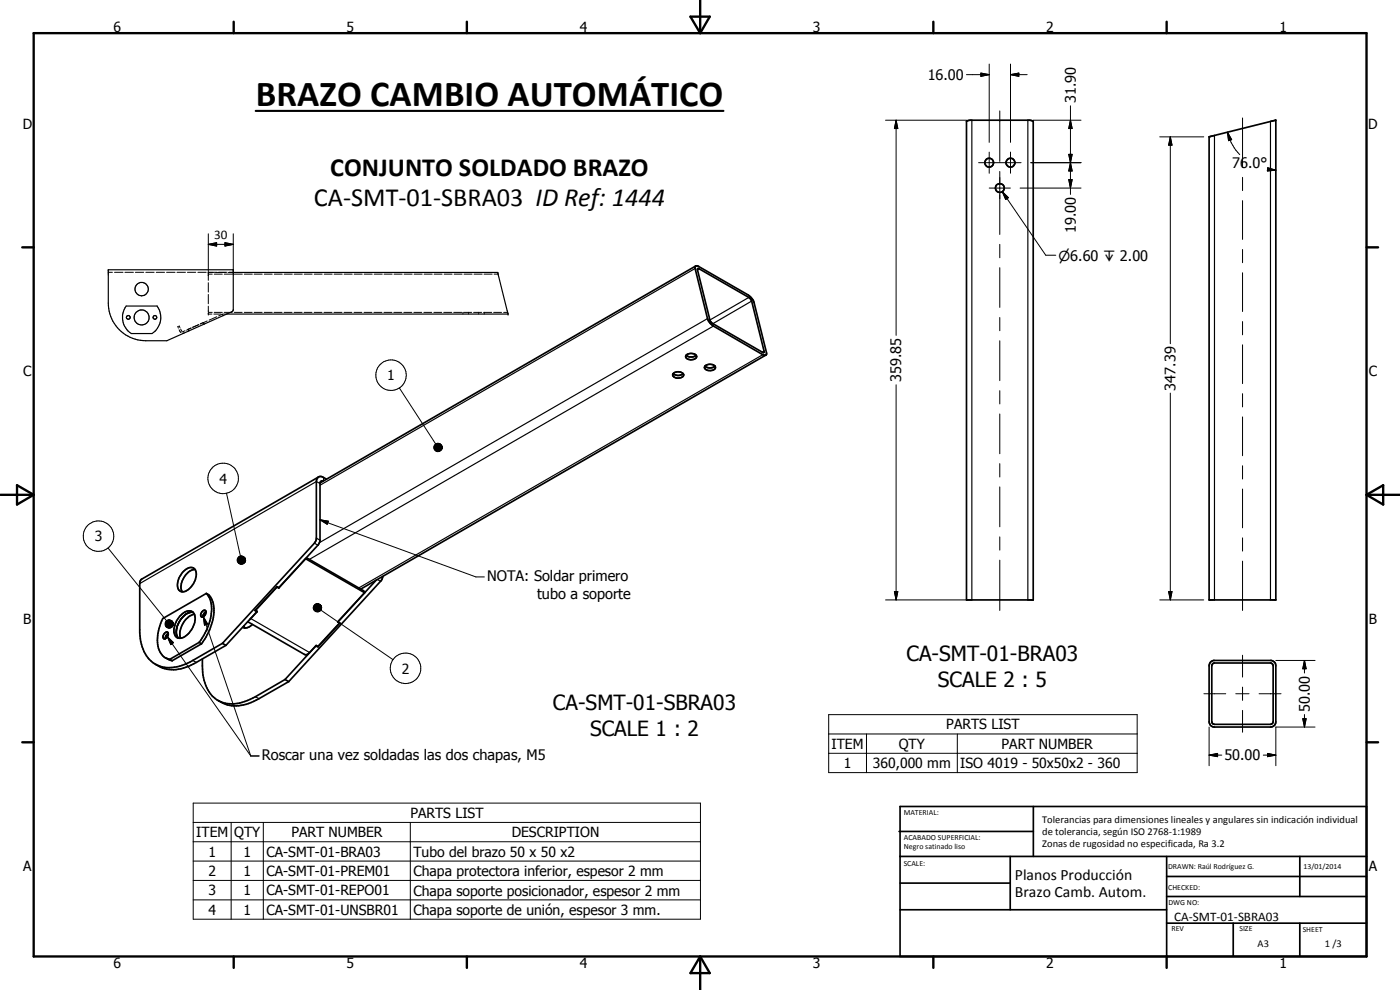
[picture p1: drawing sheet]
<svg xmlns="http://www.w3.org/2000/svg" width="420mm" height="297mm" viewBox="0 0 420 297" stroke-linecap="round" stroke-linejoin="round" font-family="sans-serif">
<g fill="none" stroke="#000" stroke-width=".51">
<path d="M290.1 36.4l1-.3h17.9l1.1 .3v143.6h-20zM362.9 41.1l20-5v143.9h-20zM208.8 79.8l-.2 .8 3.7 15 .9 1.5 .9 .7 14.8 8.6 .9 .2M208.8 79.8h.7l15.1 8.7a4.6 4.6 0 0 1 1.7 2.3l3.7 15-.2 .8M208.8 79.8l-112.8 65.1M209.3 80.7h.6l15.3 9 .4 .6 3.7 15.1-.1 .4-15.8-9.1-.3-.7zM202 112.2a2.04 2.04 0 0 1 3.2 .3 1.85 1.85 0 0 1-1.7 1 1.85 1.85 0 0 1-1.6-1.1zM202 112.1a2.19 2.19 0 0 0 3 0M205.9 106.6a2.33 2.33 0 0 0 3 0M206.2 106.4a1.92 1.92 0 0 1 2.9 .6 1.83 1.83 0 0 1-1.7 1 1.83 1.83 0 0 1-1.6-1.2zM211.6 109.9a2.27 2.27 0 0 0 3 0M211.6 109.8a2.19 2.19 0 0 1 3.1 .3 1.81 1.81 0 0 1-2.7 .9 .74 .74 0 0 1-.4-1.2z"/>
<path d="M229.8 106.6l-121.5 70.1M95.6 143.1l-.6 .8-.1 .6v17.2l-.2 .8-28 30.5M95.6 143.1l-53.2 30.8-.5 .9v15.1a10.4 10.4 0 0 0 5.6 9.8 11.9 11.9 0 0 0 10.4-1.5l8.8-5.2M95.6 143.1l1-.1 1.4 .8M96 144.9v17.7l-.6 1-11.7 12.7-.6-.3-6.6 7.2 .6 .3M96.9 144.4h-.6l-.3 .5M54.8 171.7a2.7 2.7 0 0 1 3.5-1.1 4.3 4.3 0 0 1-.8 5.3 2.61 2.61 0 0 1-3.7 1.2 4.7 4.7 0 0 1 1-5.4zM58.5 170.9a5.2 5.2 0 0 0-3.8 6.6M61.9 178.1l-13.1 7.5a12.3 12.3 0 0 0-.8 10l.8 1.2 .8 .6M61.9 178.1a5 5 0 0 1 2.3 4.4 17.7 17.7 0 0 1-3.7 10.7M61.9 178.1a8.4 8.4 0 0 1 1.1 8.2l-1.1 3-2.1 3.4M83.1 176.1h.1"/>
<path d="M83.1 176.1l.5 .3M83.1 176.1l-6.4 7.1M83.6 176.3v.1M91.7 167.6l-8.1 8.8M91.7 167.6h.1M91.7 167.6l17.7 10.2M92 167.3l17.1 9.9 .3 .6M109.4 177.8l-8.1 8.8 .6 .3M112.9 174l-11.5 12.6M114.8 173l-.4 1.2-27.8 30.3M49.3 190a.59 .59 0 0 1 .6-.4 .59 .59 0 0 1 .6 .4 1.14 1.14 0 0 1-.3 1.2 1.14 1.14 0 0 1-1.1 .3l-.2-.6zM49.6 197.4l1.4 .4"/>
<path d="M49.6 197.4l2.1 .8M50.5 190.1l-.8 .9-.1 .6M51 197.8l.7 .4M53.9 184.9a3.3 3.3 0 0 1 3.8-1.4 3.6 3.6 0 0 1 .2 4.6 5.2 5.2 0 0 1-4.3 3.4 2.35 2.35 0 0 1-1.4-2.9l.8-2.4zM57.9 183.7a5.3 5.3 0 0 0-4.6 3.9 3.8 3.8 0 0 0 .2 3.8M58.3 184.3a6.1 6.1 0 0 0-4.1 7.2M59.8 192.7l.7 .5M59.8 192.7l-8.8 5.1M60.5 193.2l-8.8 5M60.7 197.7a15 15 0 0 0 2.4 10.5 8.9 8.9 0 0 0 11.1 2l2.5-1.2 8.8-5.1M60.9 183.3l.1-.1a.62 .62 0 0 1 .8 .2 .62 .62 0 0 1-.1 .8 .79 .79 0 0 1-.5 .8 .79 .79 0 0 1-1-.3l.1-.5zM61.8 183.6l-.6 .6-.3 .9"/>
<path d="M66.7 193l1.1 .6M67.8 193.6l-8.9 5.2a11.1 11.1 0 0 1-11.2 1.1l-1.1-.6M73.2 187.7l.3 .7M74.3 186.5l17.3 9.9 .9-.2 2.4-2.5 .5 .3M75.8 187.4a2.78 2.78 0 0 1-3 .8M76.6 183.1l.1 .1M76.7 183.2l.5 .3-2.3 2.4M77.1 183.4v.1M77.1 183.5l-9.3 10.1M95.4 194l.1 .1M95.5 194.1l-.6-.4-9.4 10.2M101.4 186.6h.1"/>
<path d="M101.4 186.6l.6 .3-6.5 7.2M101.8 186.8l.1 .1M101.9 186.9l-6.5 7.1M363.3 198.7l.9-.5h17.3l.8 .3 .5 .7 .1 .6v16.7a1.58 1.58 0 0 1-1.6 1.6h-17.1a1.54 1.54 0 0 1-1.3-1.6v-16.7zM363.9 199.2l.6-.3h16.8l.5 .3 .3 .6-.1 17.2-.7 .3-17.2-.1-.4-.7v-16.7zM85.5 203.9l1.1 .6M86.6 204.5l-8.9 5.1a11.1 11.1 0 0 1-12.3 .5M269.8 249.5h40.3M270.1 242h140v45h-140zM270.1 257h140M303.2 257v16M310.1 242v15"/>
<path d="M350.1 257v30M390.1 257v12M270.1 265h33.1M270.1 273h80M350.1 277h60M350.1 269h60M350.1 263h60M370.1 277v10M390.1 277v10"/>
<circle cx="296.9" cy="48.8" r="1.33"/>
<circle cx="300.1" cy="56.4" r="1.34"/>
<circle cx="303.2" cy="48.8" r="1.32"/>
</g>
<g fill="none" stroke="#000" stroke-width=".35">
<path d="M291.7 36.1v143.9M308.5 36.1v143.9M381.3 36.4v143.6M364.5 40.6v139.4M32.5 80.9h37.5v12.1l-.3 .5-19.6 8.7h-6.3a11.3 11.3 0 0 1-11.3-11.2zM37.9 91.8h9.2a5.8 5.8 0 0 1-1.5 8.3h-6.2a5.8 5.8 0 0 1-1.5-8.3zM70 81.7h79.3l3.2 12.5h-84.5M208.6 80.6l-112.6 65M209.9 80.7l-.6 .3M212.3 95.6l-116.4 67.2M214.1 97.8l-121.3 70.1M224.7 89.2l-11.6 6.8"/>
<path d="M225.6 90.3l-11.7 6.8M228.9 106.4l-121.2 70M229.3 105.4l-.5 .3M96 145.1l-1.1-.6-53 30.6M97.1 143.3v1M94.3 163l1.1 .6M94.9 161.5l1.1 .6M113.2 173.9l1 .5M57.9 198.2l1 .6M75.3 185.5l17.6 10.3M76.7 209l1 .6"/>
<circle cx="38.5" cy="95.2" r=".56"/>
<circle cx="42.5" cy="86.7" r="1.99"/>
<circle cx="42.5" cy="95.2" r="2.27"/>
<circle cx="46.5" cy="95.2" r=".56"/>
</g>
<g fill="#000">
<circle cx="152.5" cy="94.2" r=".18"/>
<circle cx="94.9" cy="193.7" r=".25"/>
</g>
<g fill="none" stroke="#000" stroke-width=".3">
<path d="M296.9 19.2v23.5M303.3 19.2v23.5M265.8 36.1h24.3M268.9 36.1l.5 2.5h-1zM268.9 36.1v64.5M290.1 22.4h6.8M294.4 21.9l2.5 .5-2.5 .5zM300 33.3v15.1M303.3 22.4l2.5-.5v1zM303.3 22.4h5M310.1 36.1h14.3M321.3 36.1l.5 2.5h-1.1z"/>
<path d="M321.3 31.7v26.6M368.4 39.7l1.2 2.2-.9 .3zM368.4 39.7a15.5 15.5 0 0 0 3.7 6.7M372.9 35.4v14.8M293.7 48.8h12.7M296.9 56.4h6.3M296.9 45.6v6.4M300 51.4v19M300.8 57.5l1.8 1.8-.8 .6zM300.8 57.5l13 19.1h3.1M303.3 45.6v6.4M306.1 56.4h18.3"/>
<path d="M309.4 48.8h15M320.7 46.3h1.1l-.5 2.5zM320.7 53.9h1.1l-.5 2.5zM320.7 46.3l1.1 5h-1.1l1.1-5zM321.3 48.8l.5 2.5h-1.1zM348.1 41.1h13.2M351.2 41.1l.5 2.5h-1zM351.2 41.1v62M372.9 53.2v4M380.4 50.8l2.5 .3M380.4 50.3l2.5 .8-2.5 .2zM62.5 73.3l2.5-.5v1z"/>
<path d="M62.5 70.1v14M62.5 73.3h7.5M67.5 72.8l2.5 .5-2.5 .5zM70 70.1v12.4M300 73.3v4M372.9 60.2v11.6M372.9 74.8v4M32.5 81.7h1.2M34.4 81.7h2.5M37.5 81.7h2.5M40.6 81.7h2.5M43.8 81.7h2.5"/>
<path d="M46.9 81.7h2.5M50 81.7h2.5M53.1 81.7h2.6M53.5 98v.5M53.7 97.9l.3 .4M53.8 98.9l.5 .9M54.2 98.7l.4 .7M55.3 99.9h-.5M55.5 99.2l-.7 .3M56.2 81.7h2.5M56.5 98.8l.9-.4-1 .4 .1 .2M56.5 98.8v.2"/>
<path d="M56.5 98.8l-.5 .3M56.6 99.1l.1 .2M59.4 81.7h2.5M59.6 97.4l-1.8 .8M61 96.8l.1 .1M61 96.8l-.9 .4M61.2 97.1v.2M62.2 96.3l-1.2 .5M62.5 94.2h.1M62.5 82.3h1.2M62.5 94.2h1.1M62.5 84.8v2.8"/>
<path d="M62.5 88.3v2.8M62.5 91.9v1.7M62.5 93.9v.3M62.5 81.7h1.5M62.5 93.7h1.2M62.5 81.7h2.5M64.2 94.2h2.2M64.3 82.3h2.4M64.3 93.7h2.4M64.8 81.7h3M65.1 95l-2.3 1.1M65.6 81.7h2.5"/>
<path d="M66.8 94.4l-1.2 .4M66.9 94.6l.1 .1M66.9 94.2h1.1M67.3 82.3h2.4M67.3 93.7h2.4M68.5 81.7h1.5M68.7 81.7h1.3M70.3 82.3h2.4M70.3 93.7h2.4M73.3 82.3h2.4M73.3 93.7h2.4M76.3 82.3h2.4"/>
<path d="M76.3 93.7h2.4M79.3 93.7h2.4M79.3 82.3h2.4M82.2 93.7h2.5M82.3 82.3h2.4M85.2 93.7h2.5M85.3 82.3h2.4M88.3 93.7h2.4M88.3 82.3h2.4M91.3 93.7h2.3M91.3 82.3h2.4M94.3 93.7h2.3"/>
<path d="M94.3 82.3h2.4M97.2 93.7h2.4M97.3 82.3h2.4M100.2 93.7h2.4M100.3 82.3h2.4M103.2 93.7h2.4M103.3 82.3h2.4M106.2 93.7h2.4M106.3 82.3h2.4M109.3 93.7h2.3M109.3 82.3h2.4M112.2 93.7h2.4"/>
<path d="M112.3 82.3h2.4M115.2 93.7h2.4M115.3 82.3h2.4M118.2 93.7h2.4M118.3 82.3h2.4M121.2 93.7h2.4M121.3 82.3h2.4M124.2 93.7h2.4M124.3 82.3h2.4M127.2 93.7h2.4M127.3 82.3h2.4M130.2 93.7h2.4"/>
<path d="M130.3 82.3h2.4M133.2 93.7h2.4M133.3 82.3h2.4M136.2 93.7h2.4M136.3 82.3h2.4M138.9 93.7v.2M138.9 94.1v.1M139.1 93.7h2.5M139.3 82.3h2.4M140.6 93.7v.2M140.6 94.1v.1M142.1 93.7h2.5"/>
<path d="M142.3 82.3h2.4M143.7 93.7v.2M143.7 94.1v.1M145.1 93.7h2.5M145.3 82.3h2.4M145.3 93.7v.2M145.3 94.1v.1M148.2 93.7h2.3M148.3 82.3h1.2M151.2 93.7h1.1M300 80.3v11.9M300 95.2v4"/>
<path d="M372.9 81.8v11.7M372.9 96.5v4M119.8 116.4l11 16.8M268.9 115.4v64.6M300 102.2v12M300 117.2v4M351.2 117.9v62.1M372.9 103.5v11.6M372.9 118.1v4M130.2 134.1l2.5 .1-2.5 .2zM130.2 134.4l2.5-.2-2.5 .5zM130.2 134.2h2.5"/>
<path d="M130.2 133.9l2.5 .3-2.5-.1zM130.2 134.7l2.5-.5-2.3 .7zM130.4 133.6l2.3 .6-2.5-.3zM130.4 134.9l2.3-.7-2.2 .9zM130.5 133.4l.3-.2 1.9 1zM130.5 133.4l2.2 .8-2.3-.6zM130.5 135.1l2.2-.9-1.9 1.1zM130.8 133.2l.2-.1 1.7 1.1zM130.8 135.3l1.9-1.1-1.7 1.2zM131 133.1l.3-.1 1.4 1.2zM131 135.4l1.7-1.2-1.4 1.3zM131.3 133h.2l1.2 1.2z"/>
<path d="M131.3 135.5l1.4-1.3-1.2 1.3zM131.5 133l.3 .1 .9 1.1zM131.8 133.1h.2l.7 1.1zM132 133.1l.7 1.1zM132.2 133.3l.5 .9zM132.4 133.5l.3 .7zM132.6 133.7l.1 .5zM132.7 134.2l-1.2 1.3zM132.7 134.2l-.7 1.1-.2 .1zM132.7 134.2l-.7 1.1zM132.7 134.2l-.5 1zM132.7 134.2l-.3 .8z"/>
<path d="M132.7 134.2l-.1 .6zM132.7 134.2v.3zM300 124.2v11.9M300 139.1v4M372.9 125.1v11.6M372.9 139.7v4M68 148l4.2 18.8M96 156l2.5 .4-.3 .9zM96 156l46.8 17.1h2.6M300 146.1v12M372.9 146.7v11.7M32.4 164.4l17.6 21.9"/>
<path d="M71.2 167.9l2.5 .2-2.5 .1zM71.2 168.2l2.5-.1-2.5 .3zM71.2 168.1h2.5M71.2 167.6l2.5 .5-2.5-.2zM71.2 168.4l2.5-.3-2.3 .6zM71.4 167.4l2.3 .7-2.5-.5zM71.4 168.7l2.3-.6-2.2 .8zM71.5 167.2l.2-.2 2 1.1zM71.5 167.2l2.2 .9-2.3-.7zM71.5 168.9l2.2-.8-2 1zM71.7 167l.3-.1 1.7 1.2zM71.7 169.1l2-1-1.7 1.1z"/>
<path d="M72 166.9l.2-.1 1.5 1.3zM72 169.2l1.7-1.1-1.5 1.2zM72.2 166.8h.3l1.2 1.3zM72.2 169.3l1.5-1.2-1.2 1.2zM72.5 166.8l.3 .1 .9 1.2zM72.8 166.9l.9 1.2zM73 167l.7 1.1zM73.2 167.1l.5 1zM73.4 167.3l.3 .8zM73.6 167.5l.1 .6zM73.7 168.1l-.9 1.1-.3 .1zM73.7 168.1l-.9 1.1z"/>
<path d="M73.7 168.1l-.7 1.1zM73.7 168.1l-.5 .9zM73.7 168.1l-.3 .7zM73.7 168.1l-.1 .5zM73.7 168.1l-.1 .2zM268.4 177.5h1l-.5 2.5zM300 161.1v4M300 168.1v15.1M350.7 177.5h1l-.5 2.5zM372.9 161.4v4M372.9 168.4v14.8M49.6 187.1l2.4 .1-2.4 .2z"/>
<path d="M49.6 187.4l2.4-.2-2.4 .4zM49.6 187.2h2.4M49.6 186.8l2.4 .4-2.4-.1zM49.6 187.6l2.4-.4-2.3 .7zM49.7 186.6l2.3 .6-2.4-.4zM49.7 187.9l2.3-.7-2.1 .9zM49.9 186.4l.2-.2 1.9 1zM49.9 186.4l2.1 .8-2.3-.6zM49.9 188.1l2.1-.9-1.9 1.1zM50.1 186.2l.2-.1 1.7 1.1zM50.1 188.3l1.9-1.1-1.7 1.2zM50.2 191.1l1.9 1.7-.8 .6z"/>
<path d="M50.2 191.1l25.1 35.7M50.3 186.1l.3-.1 1.4 1.2zM50.3 188.4l1.7-1.2-1.4 1.3zM50.6 186h.2l1.2 1.2zM50.6 188.5l1.4-1.3-1.2 1.3zM50.8 186l1.2 1.2zM51.1 186.1l.9 1.1zM51.3 186.1l.7 1.1zM51.6 186.3l.4 .9zM51.8 186.5l.2 .7zM51.9 186.7l.1 .5zM52 187.2l-.9 1.2-.3 .1z"/>
<path d="M52 187.2l-.9 1.2zM52 187.2l-.7 1.1zM52 187.2l-.4 1zM52 187.2l-.2 .8zM52 187.2l-.1 .5zM52 187.2v.3zM61 185l1.3 2.2-.9 .4zM61 185l14.3 41.8M94 182.2l2.5 .2-2.5 .1zM94 182.5l2.5-.1-2.4 .4zM94 182.4h2.5M94.1 181.9l2.4 .5-2.5-.2z"/>
<path d="M94.1 182.8l2.4-.4-2.3 .6zM94.2 181.7l2.3 .7-2.4-.5zM94.2 183l2.3-.6-2.1 .8zM94.4 181.5l.2-.2 1.9 1.1zM94.4 181.5l2.1 .9-2.3-.7zM94.4 183.2l2.1-.8-1.9 1zM94.6 181.3l.2-.1 1.7 1.2zM94.6 183.4l1.9-1-1.7 1.1zM94.8 181.2l.3-.1 1.4 1.3zM94.8 183.5l1.7-1.1-1.4 1.2zM95.1 181.1h.2l1.2 1.3zM95.1 183.6l1.4-1.2-1.2 1.2z"/>
<path d="M95.3 181.1h.3l.9 1.3zM95.6 181.1l.9 1.3zM95.8 181.3l.7 1.1zM96.1 181.4l.4 1zM96.3 181.6l.2 .8zM96.3 183l21.6 14.9M96.4 181.8l.1 .6zM96.5 182.4l-.9 1.2h-.3zM96.5 182.4l-.9 1.2zM96.5 182.4l-.7 1zM96.5 182.4l-.4 .9zM96.5 182.4l-.2 .7z"/>
<path d="M96.5 182.4l-.1 .5zM96.5 182.4v.2zM265.8 180h24.3M348.1 180h13.2M372.9 196.6v6.6M382.9 198.2h11.8M391.5 198.2l.5 2.5h-1zM391.5 198.2v3.7M248.7 214.4h92.6v17.4h-92.6zM361.3 208.2h6.6M362.9 218.1v11.6M370.9 208.2h4"/>
<path d="M372.9 206.2v3.9M372.9 213.1v6.6M377.9 208.2h6.6M391 215.6h1l-.5 2.5zM391.5 214.4v3.7M394.7 218.1h-11.8v11.6M75.3 226.8h2.5M248.7 220.2h92.6M248.7 226h92.6M260 220.2v11.6M287.3 220.2v11.6M362.9 226.6l2.5-.5v.9z"/>
<path d="M362.9 226.6h3.8M379.1 226.6h3.8M380.4 226.1l2.5 .5-2.5 .4zM58 241h152.2v34.8h-152.2zM58 246.8h152.2M58 252.6h152.2M58 258.4h152.2M69.4 246.8v29M79 246.8v29M123.1 246.8v29M58 264.2h152.2M58 270h152.2"/>
<circle cx="117.3" cy="112.6" r="4.6"/>
<circle cx="67" cy="143.6" r="4.6"/>
<circle cx="29.6" cy="160.9" r="4.6"/>
<circle cx="121.7" cy="200.5" r="4.6"/>
</g>
<g fill="none" stroke="#000" stroke-width=".71">
<path d="M10.1 9.9h400v277.1h-400zM70.1 6.5v3.4M140.1 6.5v3.4M207.2 5h5.8l-2.9 4.9zM210.1 0v9.9M280.1 6.5v3.4M350.1 6.5v3.4M6.7 74.2h3.4M410.1 74.2h3.5M.1 148.5h10M5.1 145.6l5 2.9-5 2.9zM410.1 148.5h10"/>
<path d="M410.1 148.5l5-2.9v5.8zM6.7 222.7h3.4M410.1 222.7h3.5M70.1 287v3.4M140.1 287v3.4M210.1 287v10M210.1 287l2.9 5h-5.8zM280.1 287v3.4M350.1 287v3.4"/>
</g>
<g fill="#000">
<path d="M268.9 36.1l.5 2.5h-1zM294.4 21.9l2.5 .5-2.5 .5zM303.3 22.4l2.5-.5v1zM321.3 36.1l.5 2.5h-1.1zM300.8 57.5l1.8 1.8-.8 .6zM320.7 46.3h1.1l-.5 2.5zM320.7 53.9h1.1l-.5 2.5zM321.3 48.8l.5 2.5h-1.1zM351.2 41.1l.5 2.5h-1zM368.4 39.7l1.2 2.2-.9 .3zM380.4 50.3l2.5 .8-2.5 .2zM62.5 73.3l2.5-.5v1z"/>
<path d="M67.5 72.8l2.5 .5-2.5 .5zM132.6 133.7l.1 .5zM132.4 133.5l.3 .7zM132.2 133.3l.5 .9zM132 133.1l.7 1.1zM131.8 133.1h.2l.7 1.1zM131.5 133l.3 .1 .9 1.1zM131.3 133h.2l1.2 1.2zM131 133.1l.3-.1 1.4 1.2zM130.8 133.2l.2-.1 1.7 1.1zM130.5 133.4l.3-.2 1.9 1zM130.5 133.4l2.2 .8-2.3-.6z"/>
<path d="M130.4 133.6l2.3 .6-2.5-.3zM130.2 134.7l2.5-.5-2.3 .7zM130.4 134.9l2.3-.7-2.2 .9zM130.5 135.1l2.2-.9-1.9 1.1zM130.8 135.3l1.9-1.1-1.7 1.2zM131 135.4l1.7-1.2-1.4 1.3zM131.3 135.5l1.4-1.3-1.2 1.3zM132.7 134.2l-1.2 1.3zM132.7 134.2l-.7 1.1-.2 .1zM132.7 134.2l-.7 1.1zM132.7 134.2l-.5 1zM132.7 134.2l-.3 .8z"/>
<path d="M132.7 134.2l-.1 .6zM132.7 134.2v.3zM96 156l2.5 .4-.3 .9zM73.6 167.5l.1 .6zM73.4 167.3l.3 .8zM73.2 167.1l.5 1zM73 167l.7 1.1zM72.8 166.9l.9 1.2zM72.5 166.8l.3 .1 .9 1.2zM72.2 166.8h.3l1.2 1.3zM72 166.9l.2-.1 1.5 1.3zM71.7 167l.3-.1 1.7 1.2z"/>
<path d="M71.5 167.2l.2-.2 2 1.1zM71.5 167.2l2.2 .9-2.3-.7zM71.4 167.4l2.3 .7-2.5-.5zM71.2 168.4l2.5-.3-2.3 .6zM71.4 168.7l2.3-.6-2.2 .8zM71.5 168.9l2.2-.8-2 1zM71.7 169.1l2-1-1.7 1.1zM72 169.2l1.7-1.1-1.5 1.2zM72.2 169.3l1.5-1.2-1.2 1.2zM73.7 168.1l-.9 1.1-.3 .1zM73.7 168.1l-.9 1.1zM73.7 168.1l-.7 1.1z"/>
<path d="M73.7 168.1l-.5 .9zM73.7 168.1l-.3 .7zM73.7 168.1l-.1 .5zM73.7 168.1l-.1 .2zM268.4 177.5h1l-.5 2.5zM350.7 177.5h1l-.5 2.5zM51.9 186.7l.1 .5zM51.8 186.5l.2 .7zM51.6 186.3l.4 .9zM51.3 186.1l.7 1.1zM51.1 186.1l.9 1.1zM50.8 186l1.2 1.2z"/>
<path d="M50.6 186h.2l1.2 1.2zM50.3 186.1l.3-.1 1.4 1.2zM50.1 186.2l.2-.1 1.7 1.1zM49.9 186.4l.2-.2 1.9 1zM49.9 186.4l2.1 .8-2.3-.6zM49.7 186.6l2.3 .6-2.4-.4zM49.6 187.6l2.4-.4-2.3 .7zM49.7 187.9l2.3-.7-2.1 .9zM49.9 188.1l2.1-.9-1.9 1.1zM50.1 188.3l1.9-1.1-1.7 1.2zM50.3 188.4l1.7-1.2-1.4 1.3zM50.6 188.5l1.4-1.3-1.2 1.3z"/>
<path d="M52 187.2l-.9 1.2-.3 .1zM52 187.2l-.9 1.2zM52 187.2l-.7 1.1zM52 187.2l-.4 1zM52 187.2l-.2 .8zM52 187.2l-.1 .5zM52 187.2v.3zM50.2 191.1l1.9 1.7-.8 .6zM61 185l1.3 2.2-.9 .4zM96.4 181.8l.1 .6zM96.3 181.6l.2 .8zM96.1 181.4l.4 1z"/>
<path d="M95.8 181.3l.7 1.1zM95.6 181.1l.9 1.3zM95.3 181.1h.3l.9 1.3zM95.1 181.1h.2l1.2 1.3zM94.8 181.2l.3-.1 1.4 1.3zM94.6 181.3l.2-.1 1.7 1.2zM94.4 181.5l.2-.2 1.9 1.1zM94.4 181.5l2.1 .9-2.3-.7zM94.2 181.7l2.3 .7-2.4-.5zM94.1 182.8l2.4-.4-2.3 .6zM94.2 183l2.3-.6-2.1 .8zM94.4 183.2l2.1-.8-1.9 1z"/>
<path d="M94.6 183.4l1.9-1-1.7 1.1zM94.8 183.5l1.7-1.1-1.4 1.2zM95.1 183.6l1.4-1.2-1.2 1.2zM96.5 182.4l-.9 1.2h-.3zM96.5 182.4l-.9 1.2zM96.5 182.4l-.7 1zM96.5 182.4l-.4 .9zM96.5 182.4l-.2 .7zM96.5 182.4l-.1 .5zM96.5 182.4v.2zM391 215.6h1l-.5 2.5zM391.5 198.2l.5 2.5h-1z"/>
<path d="M362.9 226.6l2.5-.5v.9zM380.4 226.1l2.5 .5-2.5 .4z"/>
</g>
<path d="M130.2 134.5h2.5M71.2 167.9h2.5M49.6 187h2.4M94 182.2h2.5" fill="none" stroke="#000" stroke-width=".42"/>
<path d="M130.2 134h2.5M71.2 168.3h2.5M49.6 187.4h2.4M94 182.6h2.5" fill="none" stroke="#000" stroke-width=".38"/>
<path d="M76.7 33.3h140.4" fill="none" stroke="#000" stroke-width=".63"/>
<text font-size="11" x="76.8" y="31.7">BRAZO CAMBIO AUTOMÁTICO</text>
<g font-size="7.9">
<text x="99.1" y="52.8">CONJUNTO SOLDADO BRAZO</text>
<text x="94.2" y="61.8">CA-SMT-01-SBRA03 ID Ref: 1444</text>
</g>
<g font-size="6.3">
<text x="272.1" y="198.5">CA-SMT-01-BRA03</text>
<text x="281.5" y="206">SCALE 2 : 5</text>
<text x="165.9" y="213.1">CA-SMT-01-SBRA03</text>
<text x="177.1" y="220.7">SCALE 1 : 2</text>
</g>
<g font-size="4.7">
<text x="304.6" y="263.9">Planos Producción</text>
<text x="304.6" y="269.3">Brazo Camb. Autom.</text>
</g>
<g font-size="4.4">
<text x="278.4" y="24">16.00</text>
<text x="322.8" y="31" transform="rotate(-90 322.8 31)">31.90</text>
<text x="369.8" y="50.5">76.0°</text>
<text x="322.8" y="70" transform="rotate(-90 322.8 70)">19.00</text>
<text x="270.5" y="114.7" transform="rotate(-90 270.5 114.7)">359.85</text>
<text x="352.8" y="117.2" transform="rotate(-90 352.8 117.2)">347.39</text>
<text x="146.2" y="174.3">NOTA: Soldar primero</text>
<text x="161.2" y="179.6">tubo a soporte</text>
<text x="393.1" y="213.6" transform="rotate(-90 393.1 213.6)">50.00</text>
<text x="78.6" y="228">Roscar una vez soldadas las dos chapas, M5</text>
<text x="367.5" y="228.1">50.00</text>
</g>
<g font-size="4.2">
<text x="34" y="9.6">6</text>
<text x="104" y="9.6">5</text>
<text x="174" y="9.6">4</text>
<text x="244" y="9.6">3</text>
<text x="314" y="9.6">2</text>
<text x="384" y="9.6">1</text>
<text x="6.8" y="38.7">D</text>
<text x="410.6" y="38.7">D</text>
<text x="317.7" y="78.2">n6.60 x 2.00</text>
<text x="7" y="112.9">C</text>
<text x="410.8" y="112.9">C</text>
<text x="116.2" y="114.1">1</text>
<text x="65.9" y="145.1">4</text>
<text x="28.4" y="162.4">3</text>
<text x="7" y="187.1">B</text>
<text x="410.8" y="187.1">B</text>
<text x="120.6" y="202.1">2</text>
<text x="284" y="218.9">PARTS LIST</text>
<text x="249.5" y="224.7">ITEM</text>
<text x="269.7" y="224.7">QTY</text>
<text x="300.6" y="224.7">PART NUMBER</text>
<text x="253.2" y="230.5">1</text>
<text x="262" y="230.5">360,000 mm</text>
<text x="288.2" y="230.5">ISO 4019 - 50x50x2 - 360</text>
<text x="123.2" y="245.4">PARTS LIST</text>
<text x="58.9" y="251.2">ITEM</text>
<text x="70.3" y="251.2">QTY</text>
<text x="87.4" y="251.2">PART NUMBER</text>
<text x="153.6" y="251.2">DESCRIPTION</text>
<text x="62.6" y="257">1</text>
<text x="73.1" y="257">1</text>
<text x="80" y="257">CA-SMT-01-BRA03</text>
<text x="124.1" y="257.1">Tubo del brazo 50 x 50 x2</text>
<text x="7" y="261.4">A</text>
<text x="62.6" y="262.8">2</text>
<text x="73.1" y="262.8">1</text>
<text x="80" y="262.8">CA-SMT-01-PREM01</text>
<text x="124.1" y="262.9">Chapa protectora inferior, espesor 2 mm</text>
<text x="410.8" y="261.4">A</text>
<text x="62.6" y="268.6">3</text>
<text x="73.1" y="268.6">1</text>
<text x="80" y="268.6">CA-SMT-01-REPO01</text>
<text x="124.1" y="268.7">Chapa soporte posicionador, espesor 2 mm</text>
<text x="62.6" y="274.4">4</text>
<text x="73.1" y="274.4">1</text>
<text x="80" y="274.4">CA-SMT-01-UNSBR01</text>
<text x="124.1" y="274.6">Chapa soporte de unión, espesor 3 mm.</text>
<text x="34" y="290.4">6</text>
<text x="104" y="290.4">5</text>
<text x="174" y="290.4">4</text>
<text x="244" y="290.4">3</text>
<text x="314" y="290.4">2</text>
<text x="384" y="290.4">1</text>
</g>
<g font-size="3.9">
<text x="64.3" y="71.8">30</text>
<text x="352.4" y="276.3">CA-SMT-01-SBRA03</text>
</g>
<g font-size="3.1">
<text x="312.7" y="246.8">Tolerancias para dimensiones lineales y angulares sin indicación individual</text>
<text x="312.7" y="250.4">de tolerancia, según ISO 2768-1:1989</text>
<text x="312.7" y="254">Zonas de rugosidad no especificada, Ra 3.2</text>
<text x="377.4" y="284.1">A3</text>
<text x="397.6" y="284.2">1 /3</text>
</g>
<g font-size="2.4">
<text x="271.2" y="244.4">MATERIAL:</text>
<text x="271.3" y="252">ACABADO SUPERFICIAL:</text>
<text x="271.3" y="254.6">Negro satinado liso</text>
<text x="271.2" y="259.7">SCALE:</text>
<text x="350.6" y="260.8">DRAWN: Raúl Rodríguez G.</text>
<text x="391.2" y="260.6">13/01/2014</text>
<text x="350.6" y="267">CHECKED:</text>
<text x="350.6" y="271.4">DWG NO:</text>
<text x="351.6" y="279.3">REV</text>
<text x="372" y="279.4">SIZE</text>
<text x="391" y="279.6">SHEET</text>
</g>
</svg>
